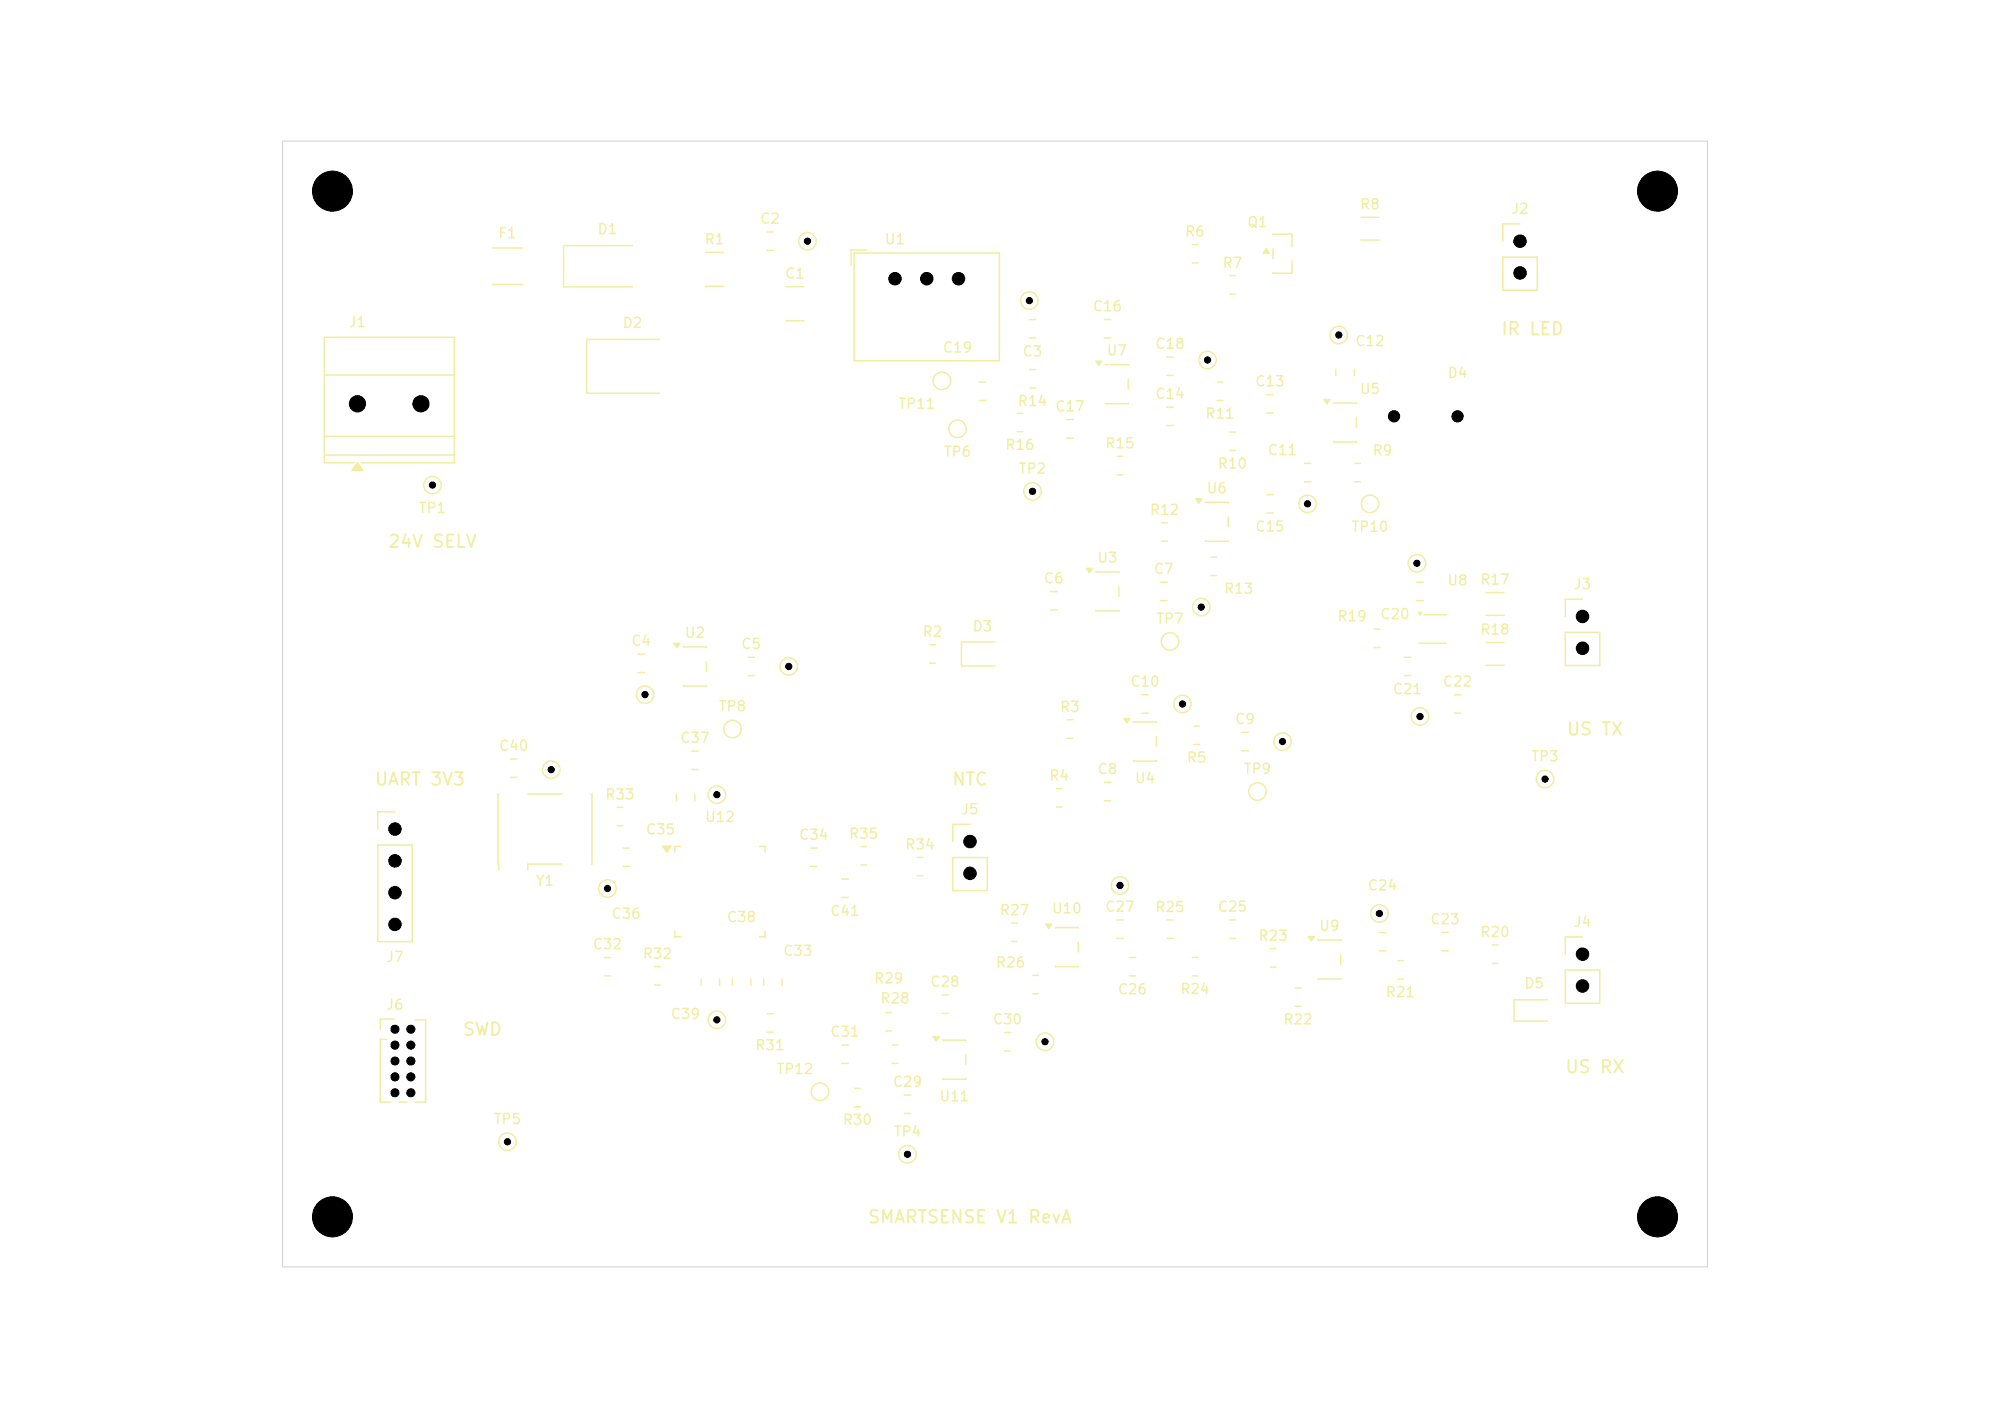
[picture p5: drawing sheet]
<svg xmlns="http://www.w3.org/2000/svg" width="297mm" height="210mm" viewBox="0 0 297 210" stroke-linecap="round" stroke-linejoin="round" font-family="sans-serif">
<g fill="none" stroke="#f2eda1" stroke-width=".22">
<path d="M177.9 36.5h.9M177.9 39.2h.9M189 37.1l.4 .6h-.9zM190 35v-.1h2.8v1.9M190 37.1v1.5M192.8 38.9v1.8h-2.8M159.2 62.6h1M159.2 65.3h1M178.2 108.3h.8M178.2 111h.8M125.6 131.1h1M125.6 133.9h1"/>
<path d="M154.1 145.5h.9M154.1 148.2h.9M189.6 141.5h.8M189.6 144.2h.8"/>
<circle cx="107" cy="152.1" r="1.31"/>
</g>
<path d="M189 37.1l.4 .6h-.9z" fill="#f2eda1"/>
<g fill="none" stroke="#f2eda1" stroke-width=".22">
<path d="M189.1 58.9h.9M189.1 61.6h.9M139.3 154.6h.9l-.5 .6zM140.7 155.2v-.1h3.4v.1M144.1 157.3v1.5M140.7 160.9v.1h3.4v-.1"/>
<circle cx="195.1" cy="75.2" r="1.31"/>
</g>
<path d="M139.3 154.6h.9l-.5 .6z" fill="#f2eda1"/>
<g fill="none" stroke="#f2eda1" stroke-width=".22">
<path d="M73.5 37h4.5M127.5 37.7h21.7v16.1h-21.7zM129.3 37.3h-2.3v2.3M203.1 32.4h2.7M203.1 35.8h2.7M73.5 42.4h4.5M146.1 57h1M146.1 59.7h1M153.7 55.1h.8M153.7 57.9h.8M197.6 59.6h.9l-.5 .6zM166.7 68.1h.9"/>
<path d="M166.7 70.8h.9M183.5 64.5h.9M183.5 67.2h.9M194.7 69.1h.9M194.7 71.9h.9M199 60.2v-.1h3.4v.1M199 65.8v.1h3.4v-.1M202.2 69.1h.8M202.2 71.9h.8M202.4 62.3v1.5M138.7 96.2h.9M138.7 98.9h.9"/>
<path d="M156.8 88.2h1M156.8 91h1M180.7 83.1h.9M180.7 85.9h.9M221.8 88.4h2.7M221.8 91.8h2.7M164.8 116.7h1M164.8 119.4h1M170.4 103.6h1M170.4 106.4h1M56.4 126h5.1v14.5h-5.1zM58.9 121.1h-2.5v2.6"/>
<path d="M128.5 126.3h.8M128.5 129h.8M136.9 127.9h.8M136.9 130.6h.8M142.2 127.9h5.1v4.9h-5.1zM144.8 123h-2.6v2.5M151 137.7h.8M174.2 137.2h.8M174.2 140h.8M57.7 155h-1v9.4h1.7M58.9 152h-2.2v1.5M61.9 152.1h1.6v12.3h-1.6"/>
<path d="M90.2 142.8h1M90.2 145.6h1M97.7 144.2h.9M97.7 146.9h.9M109.3 146v1M112.1 146v1M114 146v1M116.7 146v1M132.2 151h.9M132.2 153.8h.9M140.6 148.4h.9M140.6 151.2h.9"/>
<path d="M149.9 154h1M149.9 156.7h1M151 140.4h.8M168.5 142.8h1M168.5 145.6h1M59.5 164.4h1.2"/>
<circle cx="140.6" cy="56.8" r="1.31"/>
<circle cx="64.5" cy="72.4" r="1.31"/>
<circle cx="142.9" cy="64" r="1.31"/>
<circle cx="117.7" cy="99.4" r="1.31"/>
<circle cx="107" cy="118.5" r="1.31"/>
<circle cx="176.5" cy="105" r="1.31"/>
<circle cx="191.4" cy="110.6" r="1.31"/>
<circle cx="211.9" cy="106.9" r="1.31"/>
<circle cx="205.9" cy="136.3" r="1.31"/>
<circle cx="156" cy="155.4" r="1.31"/>
<circle cx="122.4" cy="162.8" r="1.31"/>
<circle cx="135.4" cy="172.2" r="1.31"/>
</g>
<path d="M197.6 59.6h.9l-.5 .6z" fill="#f2eda1"/>
<path d="M151.8 61.7h.9M151.8 64.4h.9M178.5 74.4h.9l-.5 .6zM179.9 75v-.1h3.4v.1M183.3 77.1v1.5M179.9 80.6v.1h3.4v-.1M230.9 149.1h-4.9v3.2h4.9" fill="none" stroke="#f2eda1" stroke-width=".22"/>
<path d="M178.5 74.4h.9l-.5 .6z" fill="#f2eda1"/>
<g fill="none" stroke="#f2eda1" stroke-width=".22">
<path d="M94.4 36.6h-10.3v6.2h10.3M114.4 34.6h1M114.4 37.3h1M199.4 55.1v1M202.1 55.1v1M173.2 86.8h1M173.2 89.6h1M159.3 107.4h.8M159.3 110.1h.8M167.7 107.2h.9l-.4 .6zM169.2 107.8v-.1h3.4v.1M169.2 113.4v.1h3.4v-.1"/>
<path d="M172.6 109.9v1.4M104.7 146v1M107.4 146v1M114.5 151.2h.8M114.5 154h.8"/>
</g>
<path d="M167.7 107.2h.9l-.4 .6z" fill="#f2eda1"/>
<g fill="none" stroke="#f2eda1" stroke-width=".22">
<path d="M153.6 47.7h1M153.6 50.4h1M163.5 53.9h.9l-.4 .6zM165 54.5v-.1h3.4v.1M168.4 56.6v1.4M174.1 53.3h1M174.1 56h1M165 60.1v.1h3.4v-.1M173.4 78h.8M148.5 95.7h-5v3.6h5M173.4 80.7h.8M133.2 155.9h.8"/>
<path d="M133.2 158.6h.8M222.7 140.9h.9M222.7 143.7h.9"/>
<circle cx="204.5" cy="75.2" r="1.31"/>
<circle cx="179.3" cy="90.5" r="1.31"/>
<circle cx="96.3" cy="103.6" r="1.31"/>
</g>
<path d="M163.5 53.9h.9l-.4 .6z" fill="#f2eda1"/>
<g fill="none" stroke="#f2eda1" stroke-width=".22">
<path d="M98.4 50.6h-10.8v8h10.8M183.5 41.1h.9M183.5 43.9h.9M189.1 73.8h.9M189.1 76.5h.9M209.6 98h1M211.4 86.8h1M211.4 89.6h1M211.7 91.3h.5l-.2 .4zM211.7 95.9h4.2M212.5 91.7h3.4M76.2 113.2h1"/>
<path d="M76.2 116h1M103.2 112h1M103.2 114.8h1M157.7 117.6h.8M209.6 100.8h1M217 103.6h1M217 106.4h1M92.1 120.4h.9M92.1 123.2h.9M157.7 120.4h.8M183.5 137.2h.9M183.5 140h.9"/>
<path d="M205.9 139.1h.9M215.2 139.1h1M177.9 142.8h.9M177.9 145.6h.9M193.3 147.4h.9M193.3 150.1h.9M205.9 141.8h.9M215.2 141.8h1M127.6 162.3h.8M127.6 165.1h.8"/>
<circle cx="180.2" cy="53.7" r="1.31"/>
<circle cx="174.6" cy="95.7" r="1.31"/>
<circle cx="211.5" cy="84" r="1.31"/>
<circle cx="109.3" cy="108.7" r="1.31"/>
<circle cx="187.7" cy="118.1" r="1.31"/>
<circle cx="167.2" cy="132.1" r="1.31"/>
<circle cx="75.7" cy="170.3" r="1.31"/>
</g>
<path d="M211.7 91.3h.5l-.2 .4z" fill="#f2eda1"/>
<path d="M98.9 126.2h1.3l-.7 .9zM100.7 138.9v.8h.9M101.6 126.3h-.9v.8M113.4 126.3h.8v.8M114.2 138.9v.8h-.8" fill="none" stroke="#f2eda1" stroke-width=".22"/>
<path d="M98.9 126.2h1.3l-.7 .9z" fill="#f2eda1"/>
<g fill="none" stroke="#f2eda1" stroke-width=".22">
<path d="M105.3 37.6h2.7M48.4 55.9h19.4M105.3 42.7h2.7M48.4 65.1h19.4M48.4 67.9h19.4M52.8 69h-4.4v-18.7h19.4v18.7h-13.9M53.4 69l.8 1.2h-1.7zM174.1 60.7h1M174.1 63.5h1M121 126.5h.9M121 129.2h.9M166.7 137.2h.9"/>
<path d="M166.7 140h.9M125.6 155.9h1M125.6 158.6h1M135 163.3h.9M135 166.1h.9"/>
<circle cx="90.7" cy="132.5" r="1.31"/>
</g>
<path d="M53.4 69l.8 1.2h-1.7z" fill="#f2eda1"/>
<g fill="none" stroke="#f2eda1" stroke-width=".22">
<path d="M162.1 84.8h.9l-.4 .6zM163.6 85.4v-.1h3.4v.1M163.6 91v.1h3.4v-.1M167 87.5v1.4M233.6 94.3h5.2v5h-5.2zM236.2 89.4h-2.6v2.5"/>
<circle cx="153.6" cy="44.8" r="1.31"/>
</g>
<path d="M162.1 84.8h.9l-.4 .6z" fill="#f2eda1"/>
<path d="M195.3 139.7h.9l-.5 .6zM196.7 140.3v-.1h3.4v.1M196.7 145.9v.1h3.4v-.1M200.1 142.4v1.5" fill="none" stroke="#f2eda1" stroke-width=".22"/>
<path d="M195.3 139.7h.9l-.5 .6z" fill="#f2eda1"/>
<g fill="none" stroke="#f2eda1" stroke-width=".22">
<path d="M95.2 97.6h1M100.6 96h.9l-.5 .6zM102 96.6v-.1h3.4v.1M105.4 98.7v1.4M95.2 100.3h1M102 102.2v.1h3.4v-.1M185.3 109.2h1M185.3 112h1"/>
<circle cx="199.8" cy="50" r="1.31"/>
</g>
<path d="M100.6 96h.9l-.5 .6z" fill="#f2eda1"/>
<g fill="none" stroke="#f2eda1" stroke-width=".22">
<path d="M111.6 98h1M111.6 100.8h1M156.1 137.8h.9l-.5 .6zM157.5 138.4v-.1h3.4v.1M157.5 144.1v.1h3.4v-.1M160.9 140.5v1.5"/>
<circle cx="154.1" cy="73.3" r="1.31"/>
</g>
<path d="M156.1 137.8h.9l-.5 .6z" fill="#f2eda1"/>
<g fill="none" stroke="#f2eda1" stroke-width=".22">
<path d="M224.3 38.3h5.1v5h-5.1zM226.9 33.4h-2.6v2.6M117.3 42.8h2.7M117.3 47.8h2.7M164.8 47.7h1M164.8 50.4h1M181.7 57h.8M181.7 59.7h.8M205.1 93.8h.9M205.1 96.6h.9M221.8 95.8h2.7M221.8 99.2h2.7"/>
<path d="M74.4 118.4h-.1v10.5h.1v.8M78.8 118.4h5.1M88.2 118.4h.2v10.5h-.2M101 118.5v1M103.7 118.5v1M83.9 128.9h-5.1v.8M93 126.5h1M93 129.2h1M236.2 139.7h-2.6v2.6M208.6 143.3h.8M208.6 146h.8M233.6 144.7h5.2v4.9h-5.2z"/>
<circle cx="120.5" cy="36" r="1.31"/>
<circle cx="82.3" cy="114.8" r="1.31"/>
<circle cx="230.6" cy="116.2" r="1.31"/>
</g>
<path d="M42.2 21h212.6v168h-212.6z" fill="none" stroke="#d0d2cd" stroke-width=".15"/>
<g fill="#000" stroke="#000" stroke-width=".15">
<circle cx="49.6" cy="28.5" r="2.98"/>
<circle cx="120.5" cy="36" r=".47"/>
<circle cx="226.9" cy="36" r=".93"/>
<circle cx="247.4" cy="28.5" r="2.98"/>
<circle cx="133.6" cy="41.6" r=".93"/>
<circle cx="138.3" cy="41.6" r=".93"/>
<circle cx="143.1" cy="41.6" r=".93"/>
<circle cx="153.6" cy="44.8" r=".47"/>
<circle cx="180.2" cy="53.7" r=".47"/>
<circle cx="199.8" cy="50" r=".47"/>
<circle cx="226.9" cy="40.7" r=".93"/>
<circle cx="53.4" cy="60.2" r="1.21"/>
<circle cx="62.8" cy="60.2" r="1.21"/>
<circle cx="64.5" cy="72.4" r=".47"/>
<circle cx="154.1" cy="73.3" r=".47"/>
<circle cx="195.1" cy="75.2" r=".47"/>
<circle cx="208.1" cy="62.1" r=".84"/>
<circle cx="217.5" cy="62.1" r=".84"/>
<circle cx="117.7" cy="99.4" r=".47"/>
<circle cx="179.3" cy="90.5" r=".47"/>
<circle cx="211.5" cy="84" r=".47"/>
<circle cx="236.2" cy="96.7" r=".93"/>
<circle cx="236.2" cy="91.9" r=".93"/>
<circle cx="82.3" cy="114.8" r=".47"/>
<circle cx="96.3" cy="103.6" r=".47"/>
<circle cx="107" cy="118.5" r=".47"/>
<circle cx="176.5" cy="105" r=".47"/>
<circle cx="191.4" cy="110.6" r=".47"/>
<circle cx="211.9" cy="106.9" r=".47"/>
<circle cx="230.6" cy="116.2" r=".47"/>
<circle cx="58.9" cy="128.4" r=".93"/>
<circle cx="58.9" cy="133.1" r=".93"/>
<circle cx="58.9" cy="137.9" r=".93"/>
<circle cx="58.9" cy="123.7" r=".93"/>
<circle cx="90.7" cy="132.5" r=".47"/>
<circle cx="144.8" cy="125.5" r=".93"/>
<circle cx="144.8" cy="130.3" r=".93"/>
<circle cx="167.2" cy="132.1" r=".47"/>
<circle cx="205.9" cy="136.3" r=".47"/>
<circle cx="58.9" cy="155.9" r=".61"/>
<circle cx="58.9" cy="153.5" r=".61"/>
<circle cx="58.9" cy="158.3" r=".61"/>
<circle cx="61.3" cy="155.9" r=".61"/>
<circle cx="61.3" cy="153.5" r=".61"/>
<circle cx="61.3" cy="158.3" r=".61"/>
<circle cx="107" cy="152.1" r=".47"/>
<circle cx="156" cy="155.4" r=".47"/>
<circle cx="236.2" cy="147.1" r=".93"/>
<circle cx="236.2" cy="142.3" r=".93"/>
<circle cx="58.9" cy="160.6" r=".61"/>
<circle cx="58.9" cy="163" r=".61"/>
<circle cx="61.3" cy="160.6" r=".61"/>
<circle cx="61.3" cy="163" r=".61"/>
<circle cx="75.7" cy="170.3" r=".47"/>
<circle cx="135.4" cy="172.2" r=".47"/>
<circle cx="49.6" cy="181.5" r="2.98"/>
<circle cx="247.4" cy="181.5" r="2.98"/>
</g>
<g font-size="1.9" fill="#f2eda1">
<text x="223.9" y="50.4">IR LED</text>
<text x="57.8" y="82.2">24V SELV</text>
<text x="233.7" y="110.1">US TX</text>
<text x="55.8" y="117.6">UART 3V3</text>
<text x="142" y="117.6">NTC</text>
<text x="68.9" y="154.9">SWD</text>
<text x="233.5" y="160.5">US RX</text>
<text x="129.4" y="182.9">SMARTSENSE V1 RevA</text>
</g>
<g font-size="1.5" fill="#f2eda1">
<text x="74.2" y="35.9">F1</text>
<text x="89.1" y="35.3">D1</text>
<text x="113.3" y="33.7">C2</text>
<text x="176.7" y="35.7">R6</text>
<text x="186" y="34.3">Q1</text>
<text x="202.9" y="31.6">R8</text>
<text x="225.4" y="32.3">J2</text>
<text x="105" y="36.8">R1</text>
<text x="117" y="41.9">C1</text>
<text x="131.9" y="36.8">U1</text>
<text x="182.3" y="40.3">R7</text>
<text x="163" y="46.8">C16</text>
<text x="51.9" y="49.2">J1</text>
<text x="92.8" y="49.3">D2</text>
<text x="140.6" y="53">C19</text>
<text x="152.5" y="53.5">C3</text>
<text x="165" y="53.4">U7</text>
<text x="172.3" y="52.4">C18</text>
<text x="202.2" y="52">C12</text>
<text x="172.3" y="59.9">C14</text>
<text x="187.2" y="58">C13</text>
<text x="202.8" y="59.1">U5</text>
<text x="215.9" y="56.7">D4</text>
<text x="134" y="61.3">TP11</text>
<text x="151.8" y="60.9">R14</text>
<text x="157.4" y="61.7">C17</text>
<text x="179.8" y="62.8">R11</text>
<text x="140.7" y="68.5">TP6</text>
<text x="149.9" y="67.5">R16</text>
<text x="151.9" y="71">TP2</text>
<text x="164.8" y="67.2">R15</text>
<text x="181.6" y="70.3">R10</text>
<text x="189.1" y="68.3">C11</text>
<text x="204.7" y="68.3">R9</text>
<text x="62.4" y="76.9">TP1</text>
<text x="171.5" y="77.2">R12</text>
<text x="180" y="73.9">U6</text>
<text x="187.2" y="79.7">C15</text>
<text x="201.6" y="79.7">TP10</text>
<text x="155.7" y="87.4">C6</text>
<text x="163.7" y="84.3">U3</text>
<text x="172.1" y="86">C7</text>
<text x="182.6" y="88.9">R13</text>
<text x="215.9" y="87.7">U8</text>
<text x="220.8" y="87.6">R17</text>
<text x="234.8" y="88.2">J3</text>
<text x="102.1" y="95.5">U2</text>
<text x="137.6" y="95.4">R2</text>
<text x="145" y="94.5">D3</text>
<text x="172.4" y="93.4">TP7</text>
<text x="199.5" y="93">R19</text>
<text x="205.9" y="92.7">C20</text>
<text x="220.8" y="95">R18</text>
<text x="94.1" y="96.7">C4</text>
<text x="110.5" y="97.2">C5</text>
<text x="107.1" y="106.5">TP8</text>
<text x="158.1" y="106.6">R3</text>
<text x="168.6" y="102.8">C10</text>
<text x="207.8" y="103.9">C21</text>
<text x="215.2" y="102.8">C22</text>
<text x="74.4" y="112.3">C40</text>
<text x="101.4" y="111.2">C37</text>
<text x="184.2" y="108.4">C9</text>
<text x="228.4" y="113.9">TP3</text>
<text x="90.2" y="119.6">R33</text>
<text x="156.5" y="116.8">R4</text>
<text x="163.7" y="115.8">C8</text>
<text x="169.2" y="117.2">U4</text>
<text x="177" y="114.1">R5</text>
<text x="185.5" y="115.8">TP9</text>
<text x="96.3" y="124.8">C35</text>
<text x="105.1" y="123">U12</text>
<text x="119.1" y="125.6">C34</text>
<text x="126.6" y="125.5">R35</text>
<text x="143.3" y="121.8">J5</text>
<text x="135" y="127.1">R34</text>
<text x="79.8" y="132.5">Y1</text>
<text x="91.1" y="137.4">C36</text>
<text x="108.4" y="137.9">C38</text>
<text x="123.8" y="137">C41</text>
<text x="149.1" y="136.9">R27</text>
<text x="156.9" y="136.6">U10</text>
<text x="164.8" y="136.3">C27</text>
<text x="172.3" y="136.4">R25</text>
<text x="181.6" y="136.3">C25</text>
<text x="204" y="133.2">C24</text>
<text x="57.5" y="143.8">J7</text>
<text x="88.3" y="141.9">C32</text>
<text x="95.8" y="143.4">R32</text>
<text x="116.8" y="142.9">C33</text>
<text x="187.7" y="140.7">R23</text>
<text x="196.8" y="139.2">U9</text>
<text x="213.3" y="138.2">C23</text>
<text x="220.8" y="140.1">R20</text>
<text x="234.8" y="138.6">J4</text>
<text x="130.3" y="147">R29</text>
<text x="138.7" y="147.5">C28</text>
<text x="148.5" y="144.7">R26</text>
<text x="166.7" y="148.7">C26</text>
<text x="176" y="148.6">R24</text>
<text x="206.7" y="149.1">R21</text>
<text x="227.4" y="147.8">D5</text>
<text x="57.5" y="151">J6</text>
<text x="100" y="152.4">C39</text>
<text x="123.8" y="155">C31</text>
<text x="131.3" y="150">R28</text>
<text x="148" y="153.1">C30</text>
<text x="191.4" y="153.2">R22</text>
<text x="112.6" y="157">R31</text>
<text x="115.8" y="160.6">TP12</text>
<text x="133.1" y="162.5">C29</text>
<text x="140.1" y="164.6">U11</text>
<text x="73.6" y="168">TP5</text>
<text x="125.7" y="168.1">R30</text>
<text x="133.3" y="169.9">TP4</text>
</g>
</svg>
